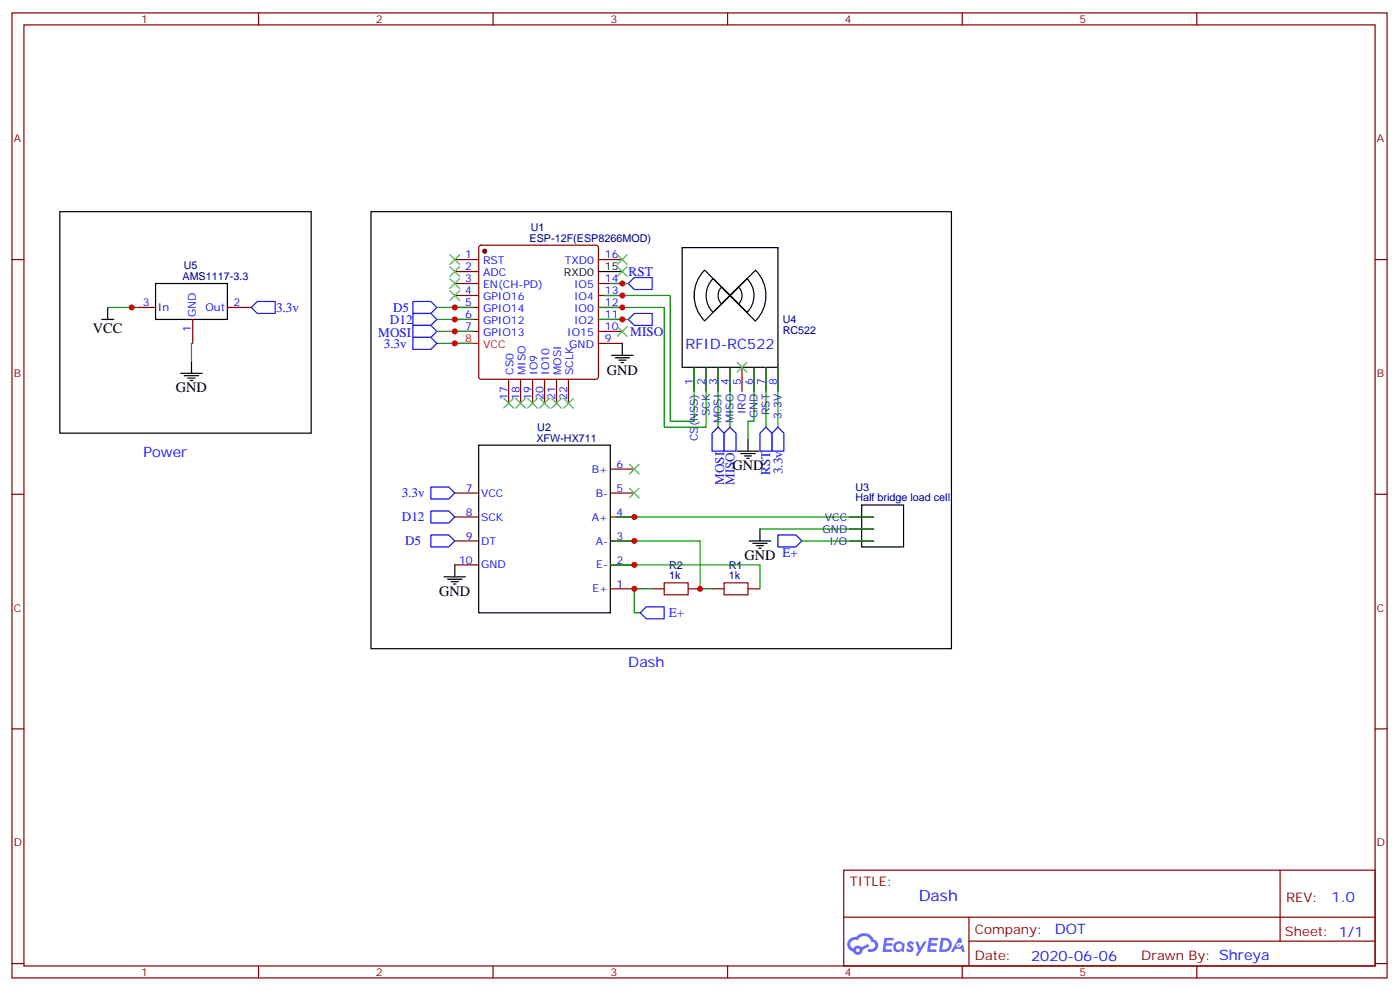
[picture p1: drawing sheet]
<svg xmlns="http://www.w3.org/2000/svg" width="413mm" height="292mm" viewBox="0 0 413 292" stroke-linecap="round" stroke-linejoin="round" font-family="sans-serif">
<g fill="none" stroke="#870000" stroke-width=".35">
<path d="M3.5 3.8h405.4v284.3h-405.4zM7.1 7.3h398.2v277.3h-398.2zM76.2 3.8v3.5M145.3 3.8v3.5M214.5 3.8v3.5M283.6 3.8v3.5M352.8 3.8v3.5M3.5 76.5h3.6M405.3 76.5h3.6M3.5 145.6h3.6M405.3 145.6h3.6M3.5 214.8h3.6"/>
<path d="M405.3 214.8h3.6M248.7 256.4h156.6v28.2h-156.6zM377.3 256.4v20.9M248.7 270.2h156.5M285.6 277.3h119.6M285.6 270.2v14.2M3.5 283.9h3.6M76.2 284.6v3.5M145.3 284.6v3.5M214.5 284.6v3.5M283.6 284.6v3.5M352.8 284.6v3.5"/>
<path d="M405.3 283.9h3.6"/>
</g>
<g fill="#5487ff">
<path d="M267.7 277.6a1.22 1.22 0 0 1 1.7 .2l-.4 .6a.47 .47 0 0 0-.3-.4 .47 .47 0 0 0-.5 .2l.1 .2a1.14 1.14 0 0 1 .8 1.8 1.14 1.14 0 0 1-1.9 0l-.2-.2 .5-.6 .7 .5a.29 .29 0 0 0 .3-.3 .29 .29 0 0 0-.2-.3 1.04 1.04 0 0 1-.6-1.7z"/>
<path d="M260.7 276.3h2.4l.3 .2-.2 .5-1.8 .1-.1 .8h1.5l.3 .4-.3 .4h-1.6l-.2 1.1h1.7l.2 .3-.2 .3-2.6 .1z"/>
<path d="M273.8 276.3h2.4l.3 .2-.1 .5-1.8 .1-.2 .8h1.6l.3 .4-.4 .4h-1.6l-.1 1.1h1.7l.2 .3-.2 .3-2.6 .1z"/>
<path d="M282.6 276.3h.7l.3 1.3-.6 .3a.69 .69 0 0 0-1 .3 .69 .69 0 0 0 .4 .9 .69 .69 0 0 0 .9-.6l.5-.2 .6 2.2h-.8l-.2-.9h-1.8l-.5 .9h-.8z"/>
<path d="M269.8 277.4h.8l.6 1.8 1.1-1.8h.9l-2.6 4.2h-.8l.9-1.5z"/>
<path d="M277.4 276.3l-.6 4.2h1.3a2.11 2.11 0 0 0 2.5-2.1 2.11 2.11 0 0 0-2.5-2.1zM278.1 277.1a1.39 1.39 0 0 1 1.7 1.4 1.39 1.39 0 0 1-1.8 1.3h-.3z"/>
<path d="M263.7 277.9a1.54 1.54 0 0 0-.1 2.2 1.54 1.54 0 0 0 2.2 .1l.6 .3 .3-2.3-.2-.3h-.4a1.49 1.49 0 0 0-2.4 0zM264 278.9a.94 .94 0 0 1 1.8 0 .94 .94 0 0 1-1.8 0z"/>
<path d="M250.4 276.7a2.18 2.18 0 0 0 1.1 3.7 1.44 1.44 0 0 0 1.6 .9 1.44 1.44 0 0 0 1.2-1.4l2-1.1-.5-.7-1.9 1a1.47 1.47 0 0 0-2.4 .4 1.39 1.39 0 0 1-.7-1.9 1.39 1.39 0 0 1 2-.5 2.12 2.12 0 0 1 2.2-1.3 2.12 2.12 0 0 1 1.9 1.7 1.14 1.14 0 0 1 1.1 1.4 1.14 1.14 0 0 1-1.7 .7 .43 .43 0 0 0-.5 .4 .43 .43 0 0 0 .4 .5 1.98 1.98 0 0 0 2.5-1.2 1.98 1.98 0 0 0-1.2-2.6 3.1 3.1 0 0 0-5.3-.6l-.9 .1zM252.3 280a.55 .55 0 0 1 1.1 0 .55 .55 0 0 1-1.1 0z"/>
<circle cx="282.6" cy="278.4" r=".26"/>
</g>
<circle cx="142.9" cy="74" r=".53" fill="#870000" stroke="#870000" stroke-width=".35"/>
<g fill="none" stroke="#870000" stroke-width=".35">
<path d="M134.1 76.5h7M141.3 72.5l.5-.3h33.9l.5 .3 .2 .5v38.1l-.2 .5-.5 .2h-33.9l-.5-.3-.2-.4v-38.1zM176.4 76.5h7M38.8 90.6h7.1M56.8 94.1v7.1M67 90.6h7.1M134.1 80h7M134.1 83.5h7M134.1 87.1h7M134.1 90.6h7M134.1 94.1h7M134.1 97.6h7"/>
<path d="M176.4 83.5h7M176.4 87.1h7M176.4 90.6h7M176.4 94.1h7M176.4 97.6h7M149.9 111.8v7M153.5 111.8v7M157 111.8v7M160.5 111.8v7M164 111.8v7M167.6 111.8v7M176.4 101.2h7"/>
<path d="M204.6 108.2v7.1M208.1 108.2v7.1M211.7 108.2v7.1M215.2 108.2v7.1M218.7 108.2v7.1M222.2 108.2v7.1M225.8 108.2v7.1M229.3 108.2v7.1M179.9 138.2h7.1M134.1 159.4h7M134.1 152.3h7M134.1 145.3h7"/>
<path d="M179.9 159.4h7.1M179.9 152.3h7.1M179.9 145.3h7.1M250.5 159.4h7M250.5 152.3h7M250.5 155.9h7M134.1 166.4h7M179.9 173.5h7.1M179.9 166.4h7.1M192.3 173.5h3.5M202.8 173.5h3.6M209.9 173.5h3.5"/>
<path d="M220.5 173.5h3.5"/>
</g>
<path d="M134.1 101.2h7" fill="none" stroke="#f00" stroke-width=".35"/>
<g fill="none" stroke="#000" stroke-width=".35">
<path d="M17.6 62.4h74.1v65.2h-74.1zM109.4 62.4h171.1v128.7h-171.1zM201.1 73h28.2v35.2h-28.2zM207.7 79.6l7.5 7.5-7.5 7.4a10.6 10.6 0 0 1 0-14.9zM30 94.1h3.5M31.7 90.6v3.5M45.9 83.5h21.1v10.6h-21.1zM176.4 80h7M210.2 82.1l5 5-5 4.9a7.1 7.1 0 0 1 0-9.9zM212.7 84.6l2.5 2.5-2.5 2.4a3.5 3.5 0 0 1 0-4.9zM215.2 87.1l5-5a7.1 7.1 0 0 1 0 9.9zM215.2 87.1l7.5-7.5a10.6 10.6 0 0 1-.1 15z"/>
<path d="M215.2 87.1l2.5-2.5a3.5 3.5 0 0 1 0 4.9zM53.3 110h6.3M54.3 110.7h4.3M55.4 111.4h2.1M56.1 112.1h.7M56.4 106.5v3.5M180.3 104.7h6.3M181.3 105.4h4.3M182.4 106.1h2.1M183.1 106.8h.7M183.4 101.2v3.5M141.1 131.2h38.8v49.4h-38.8z"/>
<path d="M217.3 132.9h6.4M218.4 133.6h4.2M219.4 134.3h2.1M220.1 135h.7M220.5 129.4v3.5M220.8 159.4h6.4M224 155.9v3.5M254 148.8h12.3v12.3h-12.3zM130.9 170h6.3M131.9 170.7h4.3M133 171.4h2.1M133.7 172.1h.7"/>
<path d="M134.1 166.4v3.6M221.9 160.1h4.2M223 160.8h2.1M223.7 161.5h.7"/>
</g>
<path d="M195.8 171.7h7v3.6h-7zM213.4 171.7h7.1v3.6h-7.1z" fill="none" stroke="#a10000" stroke-width=".35"/>
<g fill="none" stroke="#008700" stroke-width=".35">
<path d="M31.7 90.6h8.9M128.8 97.6h10.5M128.8 94.1h10.5M128.8 90.6h10.5M176.4 90.6h19.4v35.3h12.3v-17.7M176.4 94.1h8.8M178.2 87.1h19.4v37h7v-15.9M179.9 83.5h5.3M56.8 101.2h-.4v5.3M128.8 101.2h10.5M211.7 108.2v17.7M215.2 108.2v17.7"/>
<path d="M222.2 108.2v15.9h-1.7v5.3M225.8 108.2v17.7M229.3 108.2v17.7M179.9 159.4h26.5v14.1h3.5M181.7 152.3h75.8M224 155.9h33.5M236.4 159.4h21.1M179.9 166.4h44.1v7.1M192.3 173.5h-5.3v7.1h1.7"/>
</g>
<g fill="none" stroke="#00f" stroke-width=".35">
<path d="M74.1 90.6l1.7-1.8h5.3v3.6h-5.3zM121.7 95.9h5.3l1.8 1.7-1.8 1.8h-5.3zM121.7 88.8h5.3l1.8 1.8-1.8 1.8h-5.3zM121.7 92.4h5.3l1.8 1.7-1.8 1.8h-5.3zM121.7 99.4h5.3l1.8 1.8-1.8 1.7h-5.3zM185.2 94.1l1.8-1.7h5.3v3.5h-5.3zM185.2 83.5l1.8-1.7h5.3v3.5h-5.3zM211.7 125.9l1.7 1.7v5.3h-3.5v-5.3zM215.2 125.9l1.8 1.7v5.3h-3.6v-5.3zM224 127.6l1.8-1.7 1.7 1.7v5.3h-3.5zM229.3 125.9l1.8 1.7v5.3h-3.6v-5.3zM127 157.6h5.3l1.8 1.8-1.8 1.7h-5.3z"/>
<path d="M127 150.6h5.3l1.8 1.7-1.8 1.8h-5.3zM127 143.5h5.3l1.8 1.8-1.8 1.7h-5.3zM229.3 157.6h5.3l1.8 1.8-1.8 1.7h-5.3zM188.7 180.6l1.8-1.8h5.3v3.5h-5.3z"/>
</g>
<g fill="none" stroke="#3c3" stroke-width=".35">
<path d="M132.6 75.1l2.9 2.8M132.6 78.6l2.9 2.8M135.5 75.1l-2.9 2.8M135.5 78.6l-2.9 2.8M182 75.1l2.9 2.8M182 78.6l2.9 2.8M184.9 75.1l-2.9 2.8M184.9 78.6l-2.9 2.8M132.6 82.1l2.9 2.8M132.6 85.7l2.9 2.8M135.5 82.1l-2.9 2.8M135.5 85.7l-2.9 2.8"/>
<path d="M182 96.2l2.9 2.9M184.9 96.2l-2.9 2.9M148.5 117.4l2.8 2.8M151.3 117.4l-2.8 2.8M152 117.4l2.9 2.8M154.9 117.4l-2.9 2.8M155.6 117.4l2.8 2.8M158.4 117.4l-2.8 2.8M159.1 117.4l2.8 2.8M161.9 117.4l-2.8 2.8M162.6 117.4l2.9 2.8M165.5 117.4l-2.9 2.8"/>
<path d="M166.2 117.4l2.8 2.8M169 117.4l-2.8 2.8M217.3 106.8l2.8 2.8M220.1 106.8l-2.8 2.8M185.6 136.8l2.8 2.8M188.4 136.8l-2.8 2.8M185.6 143.9l2.8 2.8M188.4 143.9l-2.8 2.8"/>
</g>
<g fill="#c00">
<circle cx="38.8" cy="90.6" r=".88"/>
<circle cx="134.1" cy="101.2" r=".88"/>
<circle cx="134.1" cy="94.1" r=".88"/>
<circle cx="187" cy="159.4" r=".88"/>
<circle cx="187" cy="166.4" r=".88"/>
<circle cx="187" cy="173.5" r=".88"/>
<circle cx="206.4" cy="173.5" r=".88"/>
<circle cx="183.4" cy="94.1" r=".88"/>
<circle cx="183.4" cy="90.6" r=".88"/>
<circle cx="183.4" cy="87.1" r=".88"/>
<circle cx="183.4" cy="83.5" r=".88"/>
<circle cx="134.1" cy="97.6" r=".88"/>
<circle cx="134.1" cy="90.6" r=".88"/>
<circle cx="187" cy="152.3" r=".88"/>
</g>
<text font-size="4.6" fill="#00f" x="270.8" y="265.4">Dash</text>
<g font-size="4.2">
<text x="27.4" y="98.1">VCC</text>
<text x="178.9" y="110.3">GND</text>
<text x="51.9" y="115.6">GND</text>
<text x="215.9" y="138.6">GND</text>
<text x="219.4" y="165">GND E+</text>
<text x="129.5" y="175.6">GND</text>
</g>
<g font-size="4.2" fill="#00f">
<text x="202" y="102.8">RFID-RC522</text>
<text x="42.3" y="134.7">Power</text>
<text x="185.2" y="196.4">Dash</text>
<text x="392.5" y="265.7">1.0</text>
<text x="310.9" y="275.2">DOT</text>
<text x="304" y="283">2020-06-06</text>
</g>
<g font-size="3.9" fill="#00f">
<text x="185.3" y="81.3">RST</text>
<text x="81.4" y="91.9">3.3v</text>
<text x="114.9" y="95.4">D12</text>
<text x="115.9" y="91.9">D5</text>
<text x="111.5" y="99.4">MOSI</text>
<text x="185.8" y="98.9">MISO</text>
<text x="113.1" y="102.4">3.3v</text>
<text x="213.4" y="142.9" transform="rotate(-90 213.4 142.9)">MOSI</text>
<text x="216.5" y="142.9" transform="rotate(-90 216.5 142.9)">MISO</text>
<text x="227" y="139.9" transform="rotate(-90 227 139.9)">RST</text>
<text x="230.6" y="139.7" transform="rotate(-90 230.6 139.7)">3.3v</text>
<text x="118.4" y="146.5">3.3v</text>
<text x="118.5" y="153.6">D12</text>
<text x="119.4" y="160.7">D5</text>
<text x="197.1" y="181.9">E+</text>
</g>
<g font-size="3.9" fill="#800">
<text x="250.5" y="261">TITLE:</text>
<text x="379.1" y="265.7">REV:</text>
<text x="287.4" y="275.2">Company:</text>
<text x="378.7" y="275.8">Sheet: 1/1</text>
<text x="287.4" y="282.9">Date:</text>
<text x="336.4" y="282.9">Drawn By: Shreya</text>
</g>
<g font-size="3.2" fill="#800">
<text x="41.6" y="6.8">1</text>
<text x="110.8" y="6.8">2</text>
<text x="179.9" y="6.8">3</text>
<text x="249.1" y="6.8">4</text>
<text x="318.2" y="6.8">5</text>
<text x="4.1" y="41.9">A</text>
<text x="405.9" y="41.9">A</text>
<text x="4.1" y="111.1">B</text>
<text x="405.9" y="111.1">B</text>
<text x="4.1" y="180.2">C</text>
<text x="405.9" y="180.2">C</text>
<text x="4.1" y="249.3">D</text>
<text x="405.9" y="249.3">D</text>
<text x="41.6" y="287.6">1</text>
<text x="110.8" y="287.6">2</text>
<text x="179.9" y="287.6">3</text>
<text x="249.1" y="287.6">4</text>
<text x="318.2" y="287.6">5</text>
</g>
<g font-size="3.2" fill="#000080">
<text x="156.1" y="71.2">ESP-12F(ESP8266MOD)</text>
<text x="156.5" y="68">U1</text>
<text x="53.8" y="82.5">AMS1117-3.3</text>
<text x="54.2" y="79.3">U5</text>
<text x="230.7" y="95.3">U4</text>
<text x="230.7" y="98.4">RC522</text>
<text x="158.1" y="130.1">XFW-HX711</text>
<text x="158.4" y="126.9">U2</text>
<text x="252.2" y="147.7">Half bridge load cell</text>
<text x="252.2" y="144.7">U3</text>
<text x="197.2" y="167.6">R2</text>
<text x="214.9" y="167.6">R1</text>
<text x="197.2" y="170.7">1k</text>
<text x="214.9" y="170.7">1k</text>
</g>
<g font-size="3.2" fill="#00f">
<text x="137.2" y="76.1">1</text>
<text x="142.4" y="77.9">RST</text>
<text x="166.5" y="77.9">TXD0</text>
<text x="178.3" y="76.1">16</text>
<text x="137.2" y="79.7">2</text>
<text x="137.2" y="83.2">3</text>
<text x="142.4" y="81.4">ADC</text>
<text x="178.3" y="83.2">14</text>
<text x="137.2" y="86.7">4</text>
<text x="142.4" y="84.9">EN(CH-PD)</text>
<text x="142.4" y="88.5">GPIO16</text>
<text x="169.2" y="88.5">IO4</text>
<text x="169.2" y="84.9">IO5</text>
<text x="178.3" y="86.7">13</text>
<text x="42.1" y="90.2">3</text>
<text x="46.6" y="91.7">In</text>
<text x="57.7" y="93.4" transform="rotate(-90 57.7 93.4)">GND</text>
<text x="60.6" y="91.7">Out</text>
<text x="68.8" y="90.2">2</text>
<text x="137.2" y="90.2">5</text>
<text x="137.2" y="93.8">6</text>
<text x="142.4" y="92">GPIO14</text>
<text x="142.4" y="95.5">GPIO12</text>
<text x="169.2" y="95.5">IO2</text>
<text x="169.2" y="92">IO0</text>
<text x="178.3" y="93.8">11</text>
<text x="178.3" y="90.2">12</text>
<text x="56.3" y="97.9" transform="rotate(-90 56.3 97.9)">1</text>
<text x="137.2" y="97.3">7</text>
<text x="142.4" y="99.1">GPIO13</text>
<text x="167.2" y="99.1">IO15</text>
<text x="178.3" y="100.8">9</text>
<text x="178.3" y="97.3">10</text>
<text x="167.8" y="102.6">GND</text>
<text x="151.3" y="110.5" transform="rotate(-90 151.3 110.5)">CS0</text>
<text x="154.9" y="110.5" transform="rotate(-90 154.9 110.5)">MISO</text>
<text x="158.4" y="110.5" transform="rotate(-90 158.4 110.5)">IO9</text>
<text x="161.9" y="110.5" transform="rotate(-90 161.9 110.5)">IO10</text>
<text x="165.5" y="110.5" transform="rotate(-90 165.5 110.5)">MOSI</text>
<text x="169" y="110.5" transform="rotate(-90 169 110.5)">SCLK</text>
<text x="204.3" y="113.5" transform="rotate(-90 204.3 113.5)">1</text>
<text x="207.8" y="113.5" transform="rotate(-90 207.8 113.5)">2</text>
<text x="211.3" y="113.5" transform="rotate(-90 211.3 113.5)">3</text>
<text x="214.8" y="113.5" transform="rotate(-90 214.8 113.5)">4</text>
<text x="218.4" y="113.5" transform="rotate(-90 218.4 113.5)">5</text>
<text x="221.9" y="113.5" transform="rotate(-90 221.9 113.5)">6</text>
<text x="225.4" y="113.5" transform="rotate(-90 225.4 113.5)">7</text>
<text x="229" y="113.5" transform="rotate(-90 229 113.5)">8</text>
<text x="149.6" y="117.7" transform="rotate(-90 149.6 117.7)">17</text>
<text x="153.1" y="117.7" transform="rotate(-90 153.1 117.7)">18</text>
<text x="156.6" y="117.7" transform="rotate(-90 156.6 117.7)">19</text>
<text x="160.2" y="117.7" transform="rotate(-90 160.2 117.7)">20</text>
<text x="163.7" y="117.7" transform="rotate(-90 163.7 117.7)">21</text>
<text x="167.2" y="117.7" transform="rotate(-90 167.2 117.7)">22</text>
<text x="209.2" y="122.6" transform="rotate(-90 209.2 122.6)">SCK</text>
<text x="212.7" y="124.7" transform="rotate(-90 212.7 124.7)">MOSI</text>
<text x="216.3" y="124.7" transform="rotate(-90 216.3 124.7)">MISO</text>
<text x="219.8" y="122" transform="rotate(-90 219.8 122)">IRQ</text>
<text x="223.3" y="123.3" transform="rotate(-90 223.3 123.3)">GND</text>
<text x="226.8" y="122.3" transform="rotate(-90 226.8 122.3)">RST</text>
<text x="230.4" y="123.3" transform="rotate(-90 230.4 123.3)">3.3V</text>
<text x="205.7" y="130" transform="rotate(-90 205.7 130)">CS(NSS)</text>
<text x="181.7" y="137.9">6</text>
<text x="174.4" y="139.3">B+</text>
<text x="137.3" y="144.9">7</text>
<text x="141.8" y="146.3">VCC</text>
<text x="175.6" y="146.3">B-</text>
<text x="181.7" y="144.9">5</text>
<text x="137.3" y="152">8</text>
<text x="141.8" y="153.4">SCK</text>
<text x="174.4" y="153.4">A+</text>
<text x="181.7" y="152">4</text>
<text x="243.2" y="153.4">VCC</text>
<text x="137.3" y="159">9</text>
<text x="141.8" y="160.4">DT</text>
<text x="175.6" y="160.4">A-</text>
<text x="181.7" y="159">3</text>
<text x="242.5" y="156.9">GND</text>
<text x="244.5" y="160.4">I/O</text>
<text x="135.3" y="166.1">10</text>
<text x="141.8" y="167.5">GND</text>
<text x="175.8" y="167.5">E-</text>
<text x="181.7" y="166.1">2</text>
<text x="181.7" y="173.1">1</text>
<text x="174.6" y="174.6">E+</text>
</g>
<g font-size="3.2">
<text x="166.2" y="81.4">RXD0</text>
<text x="178.3" y="79.7">15</text>
</g>
<g font-size="3.2" fill="#f00">
<text x="137.2" y="100.8">8</text>
<text x="142.4" y="102.6">VCC</text>
</g>
</svg>
